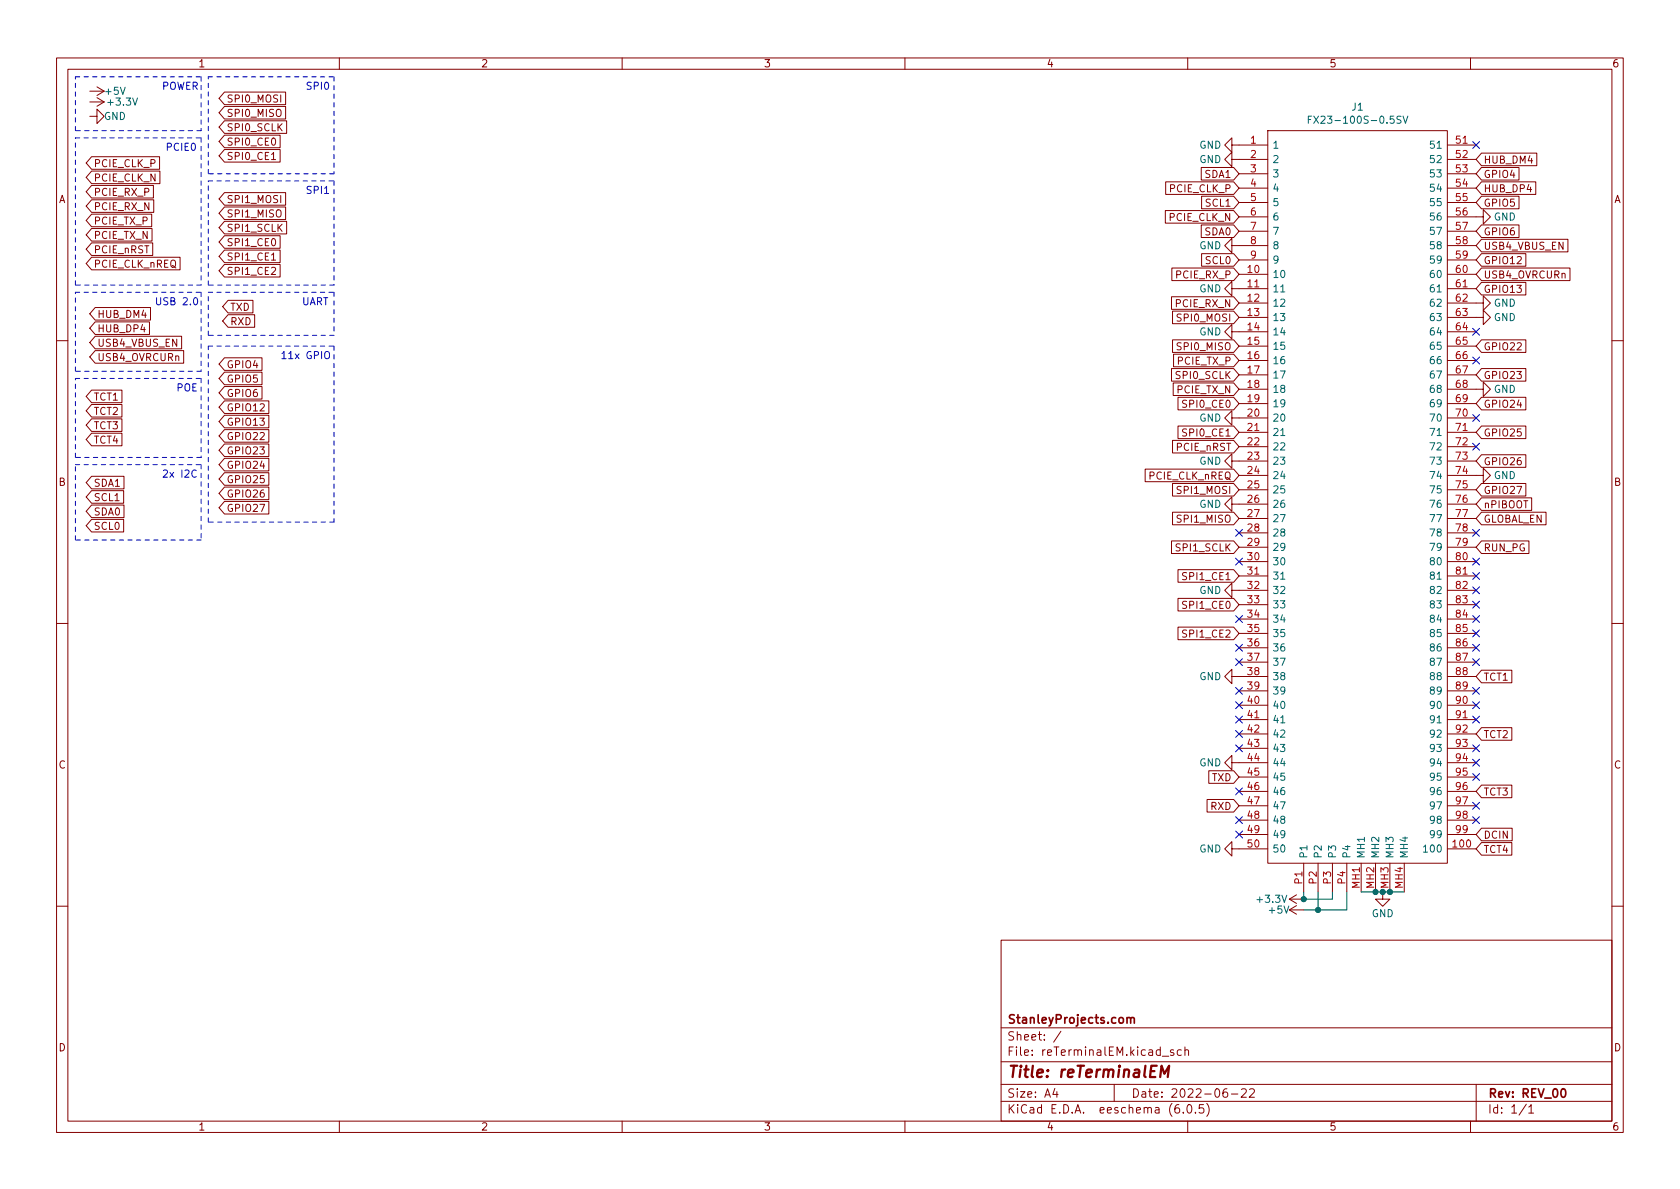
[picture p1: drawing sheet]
<svg xmlns="http://www.w3.org/2000/svg" width="297mm" height="210mm" viewBox="0 0 297 210" stroke-linecap="round" stroke-linejoin="round" font-family="sans-serif">
<g fill="none" stroke="#840000" stroke-width=".18">
<path d="M10 10.2h277v190.1h-277zM12 12.2h273v186.1h-273zM15.9 18h2.5M15.9 16.1h2.5M17.1 17.3l1.3 .7M17.1 15.4l1.3 .7M18.4 18l-1.3 .8M18.4 16.1l-1.3 .8M39.7 16.3h10.8v2.2h-10.8l-1-1.1zM39.7 18.8h10.8v2.2h-10.8l-1-1.1zM60 10.2v2M110 10.2v2"/>
<path d="M160 10.2v2M210 10.2v2M260 10.2v2M15.9 20.6h1.2v1.2l1.3-1.2-1.3-1.3v1.3M16.2 37.9h10.6v2.2h-10.6l-1-1.1zM16.2 27.7h12v2.2h-12l-1-1.1zM16.2 30.3h12.1v2.2h-12.1l-1-1.1zM16.2 35.3h11v2.3h-11l-1-1.2zM16.2 32.8h10.9v2.2h-10.9l-1-1.1zM39.7 26.4h9.8v2.3h-9.8l-1-1.1zM39.7 23.9h9.8v2.2h-9.8l-1-1.1zM39.7 21.4h11v2.2h-11l-1-1.1z"/>
<path d="M39.7 36.6h10.8v2.2h-10.8l-1-1.1zM39.7 34.1h10.8v2.2h-10.8l-1-1.1zM39.7 39.1h11v2.3h-11l-1-1.1zM48 28.2h.7M206 37.2h12.1l1 1.1-1 1.2h-12.1zM206.1 32.2h12l1 1.1-1 1.1h-12zM212.4 39.8h5.7l1 1.1-1 1.1h-5.7zM212.4 29.6h5.7l1 1.1-1 1.1h-5.7zM212.5 34.7h5.6l1 1.1-1 1.1h-5.6zM217.8 28.2v-1.3l-1.3 1.3 1.3 1.3v-1.3h6.4M217.8 25.6v-1.2l-1.3 1.2 1.3 1.3v-1.3h6.4M219.1 30.7h5.1"/>
<path d="M219.1 33.3h5.1M219.1 35.8h5.1M219.1 38.3h5.1M224.2 23.1h31.7v129.5h-31.7zM255.9 38.3h6.4v-1.2l1.2 1.2-1.2 1.3v-1.3M255.9 25.6h5.1M255.9 28.2h5.1M255.9 30.7h5.1M255.9 33.3h5.1M255.9 35.8h5.1M261.9 32.2h9.6v2.2h-9.6l-.9-1.1zM261.9 34.7h6.7v2.2h-6.7l-.9-1.1z"/>
<path d="M261.9 29.6h6.7v2.2h-6.7l-.9-1.1zM261.9 27.1h9.8v2.2h-9.8l-.9-1.1zM261.9 39.8h6.7v2.2h-6.7l-.9-1.1zM16.2 45.5h15.6v2.2h-15.6l-1-1.1zM16.2 43h10.8v2.2h-10.8l-1-1.1zM16.2 40.4h10.7v2.2h-10.7l-1-1.1zM16.8 56.9h9.6v2.2h-9.6l-.9-1.1zM16.8 54.4h9.8v2.2h-9.8l-.9-1.1zM16.8 59.5h15.3v2.2h-15.3l-.9-1.1zM39.7 44.2h9.8v2.2h-9.8l-1-1.1zM39.7 46.8h9.8v2.2h-9.8l-1-1.1zM39.7 41.7h9.8v2.2h-9.8l-1-1.1z"/>
<path d="M40.3 53.1h4.4v2.2h-4.4l-.9-1.1zM40.3 55.7h4.7v2.2h-4.7l-.9-1.1zM48 46h.7M207.1 52.5h11l1 1.1-1 1.1h-11zM207.2 47.4h10.9l1 1.1-1 1.1h-10.9zM207.3 55h10.8l1 1.1-1 1.1h-10.8zM212.5 44.9h5.6l1 1.1-1 1.1h-5.6zM217.8 58.7v-1.3l-1.3 1.3 1.3 1.2v-1.2h6.4M217.8 51v-1.2l-1.3 1.2 1.3 1.3v-1.3h6.4M217.8 43.4v-1.2l-1.3 1.2 1.3 1.3v-1.3h6.4M219.1 48.5h5.1M219.1 53.6h5.1"/>
<path d="M219.1 56.1h5.1M219.1 40.9h5.1M219.1 46h5.1M255.9 56.1h6.4v-1.2l1.2 1.2-1.2 1.3v-1.3M255.9 53.6h6.4v-1.3l1.2 1.3-1.2 1.3v-1.3M255.9 48.5h5.1M255.9 51h5.1M255.9 58.7h5.1M255.9 40.9h5.1M255.9 43.4h5.1M255.9 46h5.1M261.9 44.9h7.9v2.2h-7.9l-.9-1.1z"/>
<path d="M261.9 47.4h15.7v2.2h-15.7l-.9-1.1zM261.9 49.9h7.9v2.3h-7.9l-.9-1.2zM261.9 42.3h15.3v2.2h-15.3l-.9-1.1zM10 60.2h2M16.2 71.5h5.4v2.2h-5.4l-1-1.1zM16.2 76.6h5.4v2.2h-5.4l-1-1.1zM16.2 69h5.4v2.2h-5.4l-1-1.1zM16.2 74.1h5.4v2.2h-5.4l-1-1.1zM16.8 62h15.7v2.2h-15.7l-.9-1.1zM39.7 63.3h6.6v2.2h-6.6l-1-1.1zM39.7 68.4h6.6v2.2h-6.6l-1-1.1zM39.7 70.9h7.8v2.2h-7.8l-1-1.1z"/>
<path d="M39.7 73.4h7.8v2.3h-7.8l-1-1.2zM39.7 76h7.8v2.2h-7.8l-1-1.1zM39.7 78.5h7.8v2.2h-7.8l-1-1.1zM39.7 65.8h6.6v2.2h-6.6l-1-1.1zM207.1 65.2h11l1 1.1-1 1.1h-11zM207.3 77.9h10.8l1 1.1-1 1.1h-10.8zM207.3 60.1h10.8l1 1.1-1 1.1h-10.8zM207.4 67.7h10.7l1 1.1-1 1.1h-10.7zM207.5 62.6h10.6l1 1.1-1 1.2h-10.6zM208.3 75.3h9.8l1 1.1-1 1.2h-9.8zM208.3 70.3h9.8l1 1.1-1 1.1h-9.8zM217.8 73.9v-1.3l-1.3 1.3 1.3 1.3v-1.3h6.4"/>
<path d="M219.1 61.2h5.1M219.1 63.7h5.1M219.1 66.3h5.1M219.1 68.8h5.1M219.1 71.4h5.1M219.1 76.4h5.1M219.1 79h5.1M255.9 68.8h6.4v-1.2l1.2 1.2-1.2 1.3v-1.3M255.9 61.2h5.1M255.9 63.7h5.1M255.9 66.3h5.1M255.9 71.4h5.1"/>
<path d="M255.9 73.9h5.1M255.9 76.4h5.1M255.9 79h5.1M261.9 75.3h7.9v2.3h-7.9l-.9-1.2zM261.9 65.2h7.9v2.2h-7.9l-.9-1.1zM261.9 60.1h7.9v2.2h-7.9l-.9-1.1zM261.9 70.3h7.9v2.2h-7.9l-.9-1.1zM285 60.2h2M16.2 91.8h5.7v2.3h-5.7l-1-1.1zM16.2 84.2h5.7v2.2h-5.7l-1-1.1zM16.2 86.8h5.7v2.2h-5.7l-1-1.1zM16.2 89.3h5.7v2.2h-5.7l-1-1.1z"/>
<path d="M39.7 88.7h7.8v2.2h-7.8l-1-1.1zM39.7 86.1h7.8v2.3h-7.8l-1-1.2zM39.7 83.6h7.8v2.2h-7.8l-1-1.1zM39.7 81.1h7.8v2.2h-7.8l-1-1.1zM202.5 83h15.6l1 1.1-1 1.1h-15.6zM207.1 95.7h11l1 1.1-1 1.1h-11zM207.3 90.6h10.8l1 1.1-1 1.1h-10.8zM207.3 85.5h10.8l1 1.1-1 1.1h-10.8zM217.8 89.1v-1.2l-1.3 1.2 1.3 1.3v-1.3h6.4M217.8 81.5v-1.2l-1.3 1.2 1.3 1.3v-1.3h6.4M219.1 84.1h5.1M219.1 86.6h5.1"/>
<path d="M219.1 91.7h5.1M219.1 94.2h5.1M219.1 96.8h5.1M219.1 99.3h5.1M255.9 84.1h6.4v-1.3l1.2 1.3-1.2 1.2v-1.2M255.9 81.5h5.1M255.9 86.6h5.1M255.9 89.1h5.1M255.9 91.7h5.1M255.9 94.2h5.1M255.9 96.8h5.1M255.9 99.3h5.1"/>
<path d="M261.9 85.5h7.9v2.2h-7.9l-.9-1.1zM261.9 80.4h7.9v2.2h-7.9l-.9-1.1zM261.9 95.7h8.4v2.2h-8.4l-.9-1.1zM261.9 88h8.9v2.3h-8.9l-.9-1.2zM261.9 90.6h11.5v2.2h-11.5l-.9-1.1zM10 110.2h2M208.3 100.7h9.8l1 1.1-1 1.2h-9.8zM208.3 110.9h9.8l1 1.1-1 1.1h-9.8zM208.3 105.8h9.8l1 1.1-1 1.1h-9.8zM217.8 119.6v-1.2l-1.3 1.2 1.3 1.3v-1.3h6.4M217.8 104.4v-1.3l-1.3 1.3 1.3 1.3v-1.3h6.4M219.1 101.8h5.1"/>
<path d="M219.1 106.9h5.1M219.1 109.5h5.1M219.1 112h5.1M219.1 114.5h5.1M219.1 117.1h5.1M255.9 101.8h5.1M255.9 104.4h5.1M255.9 106.9h5.1M255.9 109.5h5.1M255.9 112h5.1M255.9 114.5h5.1M255.9 117.1h5.1"/>
<path d="M255.9 119.6h5.1M261.9 118.5h5.4v2.2h-5.4l-.9-1.1zM285 110.2h2M213.7 136.3h4.4l1 1.1-1 1.1h-4.4zM217.8 134.9v-1.3l-1.3 1.3 1.3 1.2v-1.2h6.4M219.1 122.2h5.1M219.1 124.7h5.1M219.1 127.2h5.1M219.1 129.8h5.1M219.1 132.3h5.1M219.1 137.4h5.1M219.1 139.9h5.1"/>
<path d="M255.9 122.2h5.1M255.9 124.7h5.1M255.9 127.2h5.1M255.9 129.8h5.1M255.9 132.3h5.1M255.9 134.9h5.1M255.9 137.4h5.1M255.9 139.9h5.1M261.9 138.8h5.4v2.3h-5.4l-.9-1.2zM261.9 128.7h5.4v2.2h-5.4l-.9-1.1zM213.4 141.4h4.7l1 1.1-1 1.1h-4.7zM217.8 150.1v-1.3l-1.3 1.3 1.3 1.3v-1.3h6.4"/>
<path d="M219.1 142.5h5.1M219.1 145h5.1M219.1 147.6h5.1M228 159l1.2 .8M228 159h2.5M229.2 158.2l-1.2 .8M230.5 152.6v5.1M233 152.6v5.1M235.6 152.6v5.1M238.1 152.6v5.1M240.7 152.6v5.1M243.2 152.6v5.1"/>
<path d="M244.5 157.7v1.3h1.2l-1.2 1.3-1.3-1.3h1.3M245.7 152.6v5.1M248.3 152.6v5.1M255.9 150.1h5.1M255.9 142.5h5.1M255.9 145h5.1M255.9 147.6h5.1M261.9 146.5h5.5v2.2h-5.5l-.9-1.1zM261.9 149h5.4v2.2h-5.4l-.9-1.1zM10 160.2h2M177 166.3h108v32h-108zM228 160.9l1.2 .8"/>
<path d="M228 160.9h2.5M229.2 160.1l-1.2 .8M285 160.2h2M60 198.3v2M110 198.3v2M160 198.3v2M177 194.8h108M177 191.8h108M177 187.8h108M177 181.8h108M186.5 192.5l-.4 1h1M186.9 193v1"/>
<path d="M187.6 182.4l-1.3 1.9M197 191.8v3M205.5 186.8h1.1M207.5 185.7l-.4-.1-.2 .2 .1 .3 .5 .1v.4h-.6M208.4 195.3a.59 .59 0 0 0-.7 .7v.5l.2 .3h.4l.2-.1 .1-.5-.2-.2-.4-.1-.3 .3M208.9 185.7l-.5-.1-.3 .3v.4l.2 .3h.6M209.2 196.7v.1M209.5 185.8l.2-.2 .4 .1v.9M209.5 185.1v1.5M210 198.3v2M210.1 195.4l.1-.1a.81 .81 0 0 1 .6 .7 .81 .81 0 0 1-.3 .8h-.1a.81 .81 0 0 1-.6-.6 .81 .81 0 0 1 .3-.8zM211.4 196.7v.1"/>
<path d="M212.8 195.3h-.7l-.1 .7 .2-.1 .5 .1 .2 .2-.1 .5-.2 .1-.6-.1M213.4 195.1a1.72 1.72 0 0 1 0 2.3M216.9 192.5a.59 .59 0 0 0-.7 .7v.5l.2 .3h.4l.2-.1 .1-.5-.2-.2-.4-.1-.3 .3M217.7 193.5h1.2M219.5 192.7l.6-.2 .2 .2 .1 .3-1 1h1M220.9 192.7l.6-.2 .2 .2 .1 .3-.9 1h.9M260 198.3v2M261 191.8v6.5M269.9 195.3l-1.3 1.9M270.3 195.8l.4-.5v1.5M270.3 196.8h.9"/>
</g>
<path d="M199.3 179.9v1M199.3 180.1l.2-.2 .3 .1 .1 .9M199.9 180.1l.2-.2 .4 .1 .1 .9M276.2 192.6l.1-.1a.81 .81 0 0 1 .6 .7 .81 .81 0 0 1-.3 .8h-.1a.81 .81 0 0 1-.6-.6 .81 .81 0 0 1 .3-.8z" fill="none" stroke="#840000" stroke-width=".3"/>
<path d="M205.1 190.5l.3-2 .5 1.4 .8-1.4-.2 2" fill="none" stroke="#840000" stroke-width=".4"/>
<path d="M231.3 21.1h.4M231.9 20.5h-.6v1.3M232.3 20.5l.8 1.3M233.1 20.5l-.8 1.3M248.1 20.5l.4 1.3 .4-1.3M226.4 51.6h.8M226.4 77h.8M226.4 102.4h.8M226.4 127.8h.8M251.7 149.8l.3-.4v1.3M251.7 150.7h.7" fill="none" stroke="#006464" stroke-width=".18"/>
<path d="M57.4 34.2h.7M34.3 52.8l.2-.2a.68 .68 0 0 1 .5 .7 .68 .68 0 0 1-.5 .6l-.2-.1-.1-.4zM57.6 62.2h.1a.43 .43 0 0 1 .6 .4v.4a.42 .42 0 0 1-.5 .4 .42 .42 0 0 1-.4-.4v-.4zM34.7 83.2a.6 .6 0 0 0-.8 .5 .6 .6 0 0 0 .6 .7l.2-.1" fill="none" stroke="#0000c2" stroke-width=".18"/>
<g fill="none" stroke="#0000c2" stroke-width=".18" stroke-dasharray=".8 .8">
<path d="M13.3 13.6h22.3M35.6 13.6v9.5M36.8 13.6h22.3M59.1 13.6v17.1M13.3 24.4h22.3M13.3 23.1v-9.5M35.6 24.4v26M35.6 23.1h-22.3M36.8 32h22.3M36.8 30.7v-17.1M59.1 30.7h-22.3M59.1 32v18.4"/>
<path d="M13.3 51.7h22.3M13.3 50.4v-26M35.6 51.7v14M35.6 50.4h-22.3M36.8 51.7h22.3M36.8 59.3v-7.6M36.8 50.4v-18.4M59.1 59.3h-22.3M59.1 51.7v7.6M59.1 50.4h-22.3M13.3 66.9h22.3M13.3 65.7v-14"/>
<path d="M35.6 66.9v14M35.6 65.7h-22.3M36.8 61.2h22.3M59.1 61.2v31.1M13.3 82.2h22.3M13.3 95.5v-13.3M13.3 80.9v-14M35.6 80.9h-22.3M35.6 95.5h-22.3M35.6 82.2v13.3M36.8 92.3v-31.1M59.1 92.3h-22.3"/>
</g>
<path d="M230.5 157.7v1.3h5.1v-1.3M233 157.7v3.2M238.1 157.7v3.2h-7.6M240.7 157.7h7.6" fill="none" stroke="#009600" stroke-width=".18"/>
<g fill="none" stroke="#000084" stroke-width=".18">
<path d="M260.4 25l1.2 1.3M261.6 25l-1.2 1.3M260.4 58.1l1.2 1.2M261.6 58.1l-1.2 1.2M260.4 78.4l1.2 1.2M260.4 63.1l1.2 1.3M260.4 73.3l1.2 1.2M261.6 78.4l-1.2 1.2M261.6 63.1l-1.2 1.3M261.6 73.3l-1.2 1.2M218.5 93.6l1.2 1.2M218.5 98.7l1.2 1.2"/>
<path d="M219.7 93.6l-1.2 1.2M219.7 98.7l-1.2 1.2M260.4 98.7l1.2 1.2M260.4 93.6l1.2 1.2M261.6 98.7l-1.2 1.2M261.6 93.6l-1.2 1.2M218.5 116.5l1.2 1.2M218.5 113.9l1.2 1.3M218.5 108.9l1.2 1.2M219.7 116.5l-1.2 1.2M219.7 113.9l-1.2 1.3M219.7 108.9l-1.2 1.2"/>
<path d="M260.4 108.9l1.2 1.2M260.4 103.8l1.2 1.2M260.4 101.2l1.2 1.3M260.4 116.5l1.2 1.2M260.4 106.3l1.2 1.2M260.4 113.9l1.2 1.3M260.4 111.4l1.2 1.2M261.6 108.9l-1.2 1.2M261.6 103.8l-1.2 1.2M261.6 101.2l-1.2 1.3M261.6 116.5l-1.2 1.2M261.6 106.3l-1.2 1.2"/>
<path d="M261.6 113.9l-1.2 1.3M261.6 111.4l-1.2 1.2M218.5 131.7l1.2 1.2M218.5 129.2l1.2 1.2M218.5 126.6l1.2 1.3M218.5 139.3l1.2 1.3M218.5 121.6l1.2 1.2M218.5 124.1l1.2 1.2M219.7 131.7l-1.2 1.2M219.7 129.2l-1.2 1.2M219.7 126.6l-1.2 1.3M219.7 139.3l-1.2 1.3"/>
<path d="M219.7 121.6l-1.2 1.2M219.7 124.1l-1.2 1.2M260.4 136.8l1.2 1.2M260.4 121.6l1.2 1.2M260.4 134.3l1.2 1.2M260.4 131.7l1.2 1.2M260.4 126.6l1.2 1.3M260.4 124.1l1.2 1.2M261.6 136.8l-1.2 1.2M261.6 121.6l-1.2 1.2M261.6 134.3l-1.2 1.2M261.6 131.7l-1.2 1.2"/>
<path d="M261.6 126.6l-1.2 1.3M261.6 124.1l-1.2 1.2M218.5 147l1.2 1.2M218.5 144.4l1.2 1.2M219.7 147l-1.2 1.2M219.7 144.4l-1.2 1.2M260.4 141.9l1.2 1.2M260.4 144.4l1.2 1.2M261.6 141.9l-1.2 1.2M261.6 144.4l-1.2 1.2"/>
</g>
<g fill="#009600" stroke="#009600" stroke-width=".18">
<circle cx="244.5" cy="157.7" r=".46"/>
<circle cx="243.2" cy="157.7" r=".46"/>
<circle cx="245.7" cy="157.7" r=".46"/>
<circle cx="230.5" cy="159" r=".46"/>
<circle cx="233" cy="160.9" r=".46"/>
</g>
<text font-size="2.8" fill="#840000" x="178" y="190.6">Title: reTerminalEM</text>
<g font-size="2.1" fill="#840000">
<text x="178" y="184">Sheet: /</text>
<text x="178" y="181">StanleyProjects.com</text>
<text x="178" y="186.7">File: reTerminalEM.kicad_sch</text>
<text x="178" y="196.9">KiCad E.D.A. eeschema (6.0.5)</text>
<text x="178" y="194.1">Size: A4</text>
<text x="200" y="194.1">Date: 2022-06-22</text>
<text x="263" y="194.1">Rev: REV_00</text>
<text x="263" y="196.9">Id: 1/1</text>
</g>
<g font-size="1.8" fill="#840000">
<text x="35" y="11.9">1</text>
<text x="85" y="11.9">2</text>
<text x="135" y="11.9">3</text>
<text x="185" y="11.9">4</text>
<text x="235" y="11.9">5</text>
<text x="285" y="11.9">6</text>
<text x="40" y="23.2">SPI0_SCLK</text>
<text x="40" y="18.1">SPI0_MOSI</text>
<text x="40" y="20.7">SPI0_MISO</text>
<text x="16.5" y="29.5">PCIE_CLK_P</text>
<text x="40" y="28.3">SPI0_CE1</text>
<text x="40" y="25.7">SPI0_CE0</text>
<text x="262.3" y="28.9">HUB_DM4</text>
<text x="10.3" y="35.9">A</text>
<text x="16.5" y="32.1">PCIE_CLK_N</text>
<text x="16.5" y="34.6">PCIE_RX_P</text>
<text x="40" y="35.9">SPI1_MOSI</text>
<text x="206.9" y="34">PCIE_CLK_P</text>
<text x="213.1" y="31.5">SDA1</text>
<text x="262.3" y="34">HUB_DP4</text>
<text x="262.3" y="31.5">GPIO4</text>
<text x="285.3" y="35.9">A</text>
<text x="16.5" y="39.7">PCIE_TX_P</text>
<text x="16.5" y="37.2">PCIE_RX_N</text>
<text x="40" y="38.4">SPI1_MISO</text>
<text x="40" y="41">SPI1_SCLK</text>
<text x="206.8" y="39.1">PCIE_CLK_N</text>
<text x="213.1" y="41.6">SDA0</text>
<text x="213.3" y="36.5">SCL1</text>
<text x="262.3" y="36.5">GPIO5</text>
<text x="262.3" y="41.6">GPIO6</text>
<text x="16.5" y="47.3">PCIE_CLK_nREQ</text>
<text x="16.5" y="44.8">PCIE_nRST</text>
<text x="16.5" y="42.2">PCIE_TX_N</text>
<text x="40" y="46.1">SPI1_CE1</text>
<text x="40" y="43.5">SPI1_CE0</text>
<text x="213.3" y="46.7">SCL0</text>
<text x="262.3" y="46.7">GPIO12</text>
<text x="262.3" y="44.2">USB4_VBUS_EN</text>
<text x="40" y="48.6">SPI1_CE2</text>
<text x="208.1" y="49.2">PCIE_RX_P</text>
<text x="262.3" y="49.2">USB4_OVRCURn</text>
<text x="262.3" y="51.8">GPIO13</text>
<text x="17.1" y="58.8">HUB_DP4</text>
<text x="17.1" y="56.2">HUB_DM4</text>
<text x="40.6" y="54.9">TXD</text>
<text x="40.6" y="57.5">RXD</text>
<text x="208" y="54.3">PCIE_RX_N</text>
<text x="208.5" y="56.9">SPI0_MOSI</text>
<text x="17.1" y="63.8">USB4_OVRCURn</text>
<text x="17.1" y="61.3">USB4_VBUS_EN</text>
<text x="40" y="65.1">GPIO4</text>
<text x="208.3" y="64.5">PCIE_TX_P</text>
<text x="208.5" y="61.9">SPI0_MISO</text>
<text x="262.3" y="61.9">GPIO22</text>
<text x="16.5" y="70.8">TCT1</text>
<text x="40" y="70.2">GPIO6</text>
<text x="40" y="67.6">GPIO5</text>
<text x="208.2" y="67">SPI0_SCLK</text>
<text x="208.2" y="69.6">PCIE_TX_N</text>
<text x="262.3" y="67">GPIO23</text>
<text x="16.5" y="73.4">TCT2</text>
<text x="16.5" y="75.9">TCT3</text>
<text x="40" y="72.7">GPIO12</text>
<text x="40" y="75.3">GPIO13</text>
<text x="40" y="77.8">GPIO22</text>
<text x="209.5" y="77.2">SPI0_CE1</text>
<text x="209.5" y="72.1">SPI0_CE0</text>
<text x="262.3" y="77.2">GPIO25</text>
<text x="262.3" y="72.1">GPIO24</text>
<text x="16.5" y="78.4">TCT4</text>
<text x="40" y="80.3">GPIO23</text>
<text x="40" y="82.9">GPIO24</text>
<text x="208.1" y="79.7">PCIE_nRST</text>
<text x="262.3" y="82.3">GPIO26</text>
<text x="10.3" y="85.9">B</text>
<text x="16.5" y="86.1">SDA1</text>
<text x="16.5" y="88.6">SCL1</text>
<text x="40" y="88">GPIO26</text>
<text x="40" y="85.4">GPIO25</text>
<text x="203.2" y="84.8">PCIE_CLK_nREQ</text>
<text x="208.5" y="87.3">SPI1_MOSI</text>
<text x="262.3" y="87.3">GPIO27</text>
<text x="262.3" y="89.9">nPIBOOT</text>
<text x="285.3" y="85.9">B</text>
<text x="16.5" y="93.7">SCL0</text>
<text x="16.5" y="91.1">SDA0</text>
<text x="40" y="90.5">GPIO27</text>
<text x="208.5" y="92.4">SPI1_MISO</text>
<text x="262.3" y="92.4">GLOBAL_EN</text>
<text x="208.2" y="97.5">SPI1_SCLK</text>
<text x="262.3" y="97.5">RUN_PG</text>
<text x="209.5" y="102.6">SPI1_CE1</text>
<text x="209.5" y="107.7">SPI1_CE0</text>
<text x="209.5" y="112.7">SPI1_CE2</text>
<text x="262.3" y="120.4">TCT1</text>
<text x="262.3" y="130.5">TCT2</text>
<text x="10.3" y="135.9">C</text>
<text x="285.3" y="135.9">C</text>
<text x="214.1" y="143.2">RXD</text>
<text x="214.3" y="138.1">TXD</text>
<text x="262.3" y="140.7">TCT3</text>
<text x="262.3" y="148.3">DCIN</text>
<text x="262.3" y="150.8">TCT4</text>
<text x="10.3" y="185.9">D</text>
<text x="285.3" y="185.9">D</text>
<text x="35" y="199.9">1</text>
<text x="85" y="199.9">2</text>
<text x="135" y="199.9">3</text>
<text x="185" y="199.9">4</text>
<text x="235" y="199.9">5</text>
<text x="285" y="199.9">6</text>
</g>
<g font-size="1.8" fill="#006464">
<text x="18.7" y="16.8">+5V</text>
<text x="18.4" y="21.2">GND</text>
<text x="19.3" y="18.7">+3.3V</text>
<text x="232.9" y="21.9">FX23-100S-0.5SV</text>
<text x="239" y="19.6">J1</text>
<text x="212" y="28.8">GND</text>
<text x="212" y="26.3">GND</text>
<text x="224.9" y="26.3">1</text>
<text x="224.9" y="28.8">2</text>
<text x="253.2" y="26.3">51</text>
<text x="253.2" y="28.8">52</text>
<text x="224.9" y="31.4">3</text>
<text x="224.9" y="33.9">4</text>
<text x="253.2" y="31.4">53</text>
<text x="253.2" y="33.9">54</text>
<text x="224.9" y="36.4">5</text>
<text x="224.9" y="39">6</text>
<text x="224.9" y="41.5">7</text>
<text x="253.2" y="36.4">55</text>
<text x="253.2" y="39">56</text>
<text x="253.2" y="41.5">57</text>
<text x="264.1" y="39">GND</text>
<text x="212" y="44.1">GND</text>
<text x="224.9" y="44.1">8</text>
<text x="224.9" y="46.6">9</text>
<text x="253.2" y="44.1">58</text>
<text x="253.2" y="46.6">59</text>
<text x="212" y="51.7">GND</text>
<text x="224.9" y="49.1">10</text>
<text x="224.9" y="51.7">11</text>
<text x="253.2" y="49.1">60</text>
<text x="253.2" y="51.7">61</text>
<text x="212" y="59.3">GND</text>
<text x="224.9" y="54.2">12</text>
<text x="224.9" y="56.8">13</text>
<text x="224.9" y="59.3">14</text>
<text x="253.2" y="54.2">62</text>
<text x="253.2" y="56.8">63</text>
<text x="253.2" y="59.3">64</text>
<text x="264.1" y="56.8">GND</text>
<text x="264.1" y="54.2">GND</text>
<text x="224.9" y="61.8">15</text>
<text x="224.9" y="64.4">16</text>
<text x="253.2" y="61.8">65</text>
<text x="253.2" y="64.4">66</text>
<text x="224.9" y="66.9">17</text>
<text x="224.9" y="69.5">18</text>
<text x="253.2" y="66.9">67</text>
<text x="253.2" y="69.5">68</text>
<text x="264.1" y="69.5">GND</text>
<text x="212" y="74.5">GND</text>
<text x="224.9" y="72">19</text>
<text x="224.9" y="74.5">20</text>
<text x="224.9" y="77.1">21</text>
<text x="253.2" y="72">69</text>
<text x="253.2" y="74.5">70</text>
<text x="253.2" y="77.1">71</text>
<text x="212" y="82.2">GND</text>
<text x="224.9" y="79.6">22</text>
<text x="224.9" y="82.2">23</text>
<text x="253.2" y="79.6">72</text>
<text x="253.2" y="82.2">73</text>
<text x="212" y="89.8">GND</text>
<text x="224.9" y="84.7">24</text>
<text x="224.9" y="87.2">25</text>
<text x="224.9" y="89.8">26</text>
<text x="253.2" y="84.7">74</text>
<text x="253.2" y="87.2">75</text>
<text x="253.2" y="89.8">76</text>
<text x="264.1" y="84.7">GND</text>
<text x="224.9" y="92.3">27</text>
<text x="224.9" y="94.9">28</text>
<text x="253.2" y="92.3">77</text>
<text x="253.2" y="94.9">78</text>
<text x="224.9" y="97.4">29</text>
<text x="224.9" y="99.9">30</text>
<text x="253.2" y="97.4">79</text>
<text x="253.2" y="99.9">80</text>
<text x="212" y="105">GND</text>
<text x="224.9" y="102.5">31</text>
<text x="224.9" y="105">32</text>
<text x="224.9" y="107.6">33</text>
<text x="253.2" y="102.5">81</text>
<text x="253.2" y="105">82</text>
<text x="253.2" y="107.6">83</text>
<text x="224.9" y="110.1">34</text>
<text x="224.9" y="112.6">35</text>
<text x="253.2" y="110.1">84</text>
<text x="253.2" y="112.6">85</text>
<text x="224.9" y="115.2">36</text>
<text x="224.9" y="117.7">37</text>
<text x="253.2" y="115.2">86</text>
<text x="253.2" y="117.7">87</text>
<text x="212" y="120.3">GND</text>
<text x="224.9" y="120.3">38</text>
<text x="224.9" y="122.8">39</text>
<text x="224.9" y="125.3">40</text>
<text x="253.2" y="120.3">88</text>
<text x="253.2" y="122.8">89</text>
<text x="253.2" y="125.3">90</text>
<text x="224.9" y="127.9">41</text>
<text x="224.9" y="130.4">42</text>
<text x="253.2" y="127.9">91</text>
<text x="253.2" y="130.4">92</text>
<text x="212" y="135.5">GND</text>
<text x="224.9" y="133">43</text>
<text x="224.9" y="135.5">44</text>
<text x="253.2" y="133">93</text>
<text x="253.2" y="135.5">94</text>
<text x="224.9" y="138">45</text>
<text x="224.9" y="140.6">46</text>
<text x="224.9" y="143.1">47</text>
<text x="253.2" y="138">95</text>
<text x="253.2" y="140.6">96</text>
<text x="253.2" y="143.1">97</text>
<text x="224.9" y="145.7">48</text>
<text x="224.9" y="148.2">49</text>
<text x="253.2" y="145.7">98</text>
<text x="253.2" y="148.2">99</text>
<text x="212" y="150.7">GND</text>
<text x="224.9" y="150.7">50</text>
<text x="231.1" y="151.9" transform="rotate(-90 231.1 151.9)">P1</text>
<text x="233.7" y="151.9" transform="rotate(-90 233.7 151.9)">P2</text>
<text x="236.2" y="151.9" transform="rotate(-90 236.2 151.9)">P3</text>
<text x="238.8" y="151.9" transform="rotate(-90 238.8 151.9)">P4</text>
<text x="241.3" y="151.9" transform="rotate(-90 241.3 151.9)">MH1</text>
<text x="243.8" y="151.9" transform="rotate(-90 243.8 151.9)">MH2</text>
<text x="246.4" y="151.9" transform="rotate(-90 246.4 151.9)">MH3</text>
<text x="248.9" y="151.9" transform="rotate(-90 248.9 151.9)">MH4</text>
<text x="252.2" y="150.7">100</text>
<text x="222.5" y="159.6">+3.3V</text>
<text x="224.5" y="161.5">+5V</text>
<text x="242.5" y="162.2">GND</text>
</g>
<g font-size="1.8" fill="#0000c2">
<text x="28.6" y="15.9">POWER</text>
<text x="54" y="15.9">SPI0</text>
<text x="29.2" y="26.7">PCIE0</text>
<text x="54" y="34.3">SPI1</text>
<text x="27.3" y="54">USB 2.0</text>
<text x="53.3" y="54">UART</text>
<text x="49.5" y="63.5">11x GPIO</text>
<text x="31.1" y="69.2">POE</text>
<text x="28.6" y="84.4">2x I2C</text>
</g>
<g font-size="1.8" fill="#a90000">
<text x="221.1" y="25.4">1</text>
<text x="221.1" y="27.9">2</text>
<text x="257.5" y="25.4">51</text>
<text x="257.5" y="27.9">52</text>
<text x="221.1" y="30.5">3</text>
<text x="221.1" y="33">4</text>
<text x="221.1" y="35.6">5</text>
<text x="257.5" y="30.5">53</text>
<text x="257.5" y="33">54</text>
<text x="257.5" y="35.6">55</text>
<text x="221.1" y="38.1">6</text>
<text x="221.1" y="40.6">7</text>
<text x="257.5" y="38.1">56</text>
<text x="257.5" y="40.6">57</text>
<text x="221.1" y="43.2">8</text>
<text x="221.1" y="45.7">9</text>
<text x="257.5" y="43.2">58</text>
<text x="257.5" y="45.7">59</text>
<text x="220.6" y="48.3">10</text>
<text x="220.6" y="50.8">11</text>
<text x="220.6" y="53.3">12</text>
<text x="257.5" y="48.3">60</text>
<text x="257.5" y="50.8">61</text>
<text x="257.5" y="53.3">62</text>
<text x="220.6" y="55.9">13</text>
<text x="220.6" y="58.4">14</text>
<text x="257.5" y="55.9">63</text>
<text x="257.5" y="58.4">64</text>
<text x="220.6" y="61">15</text>
<text x="220.6" y="63.5">16</text>
<text x="257.5" y="61">65</text>
<text x="257.5" y="63.5">66</text>
<text x="220.6" y="66">17</text>
<text x="220.6" y="68.6">18</text>
<text x="220.6" y="71.1">19</text>
<text x="257.5" y="66">67</text>
<text x="257.5" y="68.6">68</text>
<text x="257.5" y="71.1">69</text>
<text x="220.6" y="73.7">20</text>
<text x="220.6" y="76.2">21</text>
<text x="257.5" y="73.7">70</text>
<text x="257.5" y="76.2">71</text>
<text x="220.6" y="78.7">22</text>
<text x="220.6" y="81.3">23</text>
<text x="220.6" y="83.8">24</text>
<text x="257.5" y="78.7">72</text>
<text x="257.5" y="81.3">73</text>
<text x="257.5" y="83.8">74</text>
<text x="220.6" y="86.4">25</text>
<text x="220.6" y="88.9">26</text>
<text x="257.5" y="86.4">75</text>
<text x="257.5" y="88.9">76</text>
<text x="220.6" y="91.4">27</text>
<text x="220.6" y="94">28</text>
<text x="257.5" y="91.4">77</text>
<text x="257.5" y="94">78</text>
<text x="220.6" y="96.5">29</text>
<text x="220.6" y="99.1">30</text>
<text x="220.6" y="101.6">31</text>
<text x="257.5" y="96.5">79</text>
<text x="257.5" y="99.1">80</text>
<text x="257.5" y="101.6">81</text>
<text x="220.6" y="104.1">32</text>
<text x="220.6" y="106.7">33</text>
<text x="257.5" y="104.1">82</text>
<text x="257.5" y="106.7">83</text>
<text x="220.6" y="109.2">34</text>
<text x="220.6" y="111.8">35</text>
<text x="257.5" y="109.2">84</text>
<text x="257.5" y="111.8">85</text>
<text x="220.6" y="114.3">36</text>
<text x="220.6" y="116.8">37</text>
<text x="220.6" y="119.4">38</text>
<text x="257.5" y="114.3">86</text>
<text x="257.5" y="116.8">87</text>
<text x="257.5" y="119.4">88</text>
<text x="220.6" y="121.9">39</text>
<text x="220.6" y="124.5">40</text>
<text x="257.5" y="121.9">89</text>
<text x="257.5" y="124.5">90</text>
<text x="220.6" y="127">41</text>
<text x="220.6" y="129.5">42</text>
<text x="257.5" y="127">91</text>
<text x="257.5" y="129.5">92</text>
<text x="220.6" y="132.1">43</text>
<text x="220.6" y="134.6">44</text>
<text x="220.6" y="137.2">45</text>
<text x="257.5" y="132.1">93</text>
<text x="257.5" y="134.6">94</text>
<text x="257.5" y="137.2">95</text>
<text x="220.6" y="139.7">46</text>
<text x="220.6" y="142.2">47</text>
<text x="257.5" y="139.7">96</text>
<text x="257.5" y="142.2">97</text>
<text x="220.6" y="144.8">48</text>
<text x="220.6" y="147.3">49</text>
<text x="220.6" y="149.9">50</text>
<text x="257" y="149.9">100</text>
<text x="257.5" y="144.8">98</text>
<text x="257.5" y="147.3">99</text>
<text x="230.3" y="156.3" transform="rotate(-90 230.3 156.3)">P1</text>
<text x="232.8" y="156.3" transform="rotate(-90 232.8 156.3)">P2</text>
<text x="235.3" y="156.3" transform="rotate(-90 235.3 156.3)">P3</text>
<text x="237.9" y="156.3" transform="rotate(-90 237.9 156.3)">P4</text>
<text x="240.4" y="157.1" transform="rotate(-90 240.4 157.1)">MH1</text>
<text x="243" y="157.1" transform="rotate(-90 243 157.1)">MH2</text>
<text x="245.5" y="157.1" transform="rotate(-90 245.5 157.1)">MH3</text>
<text x="248" y="157.1" transform="rotate(-90 248 157.1)">MH4</text>
</g>
</svg>
